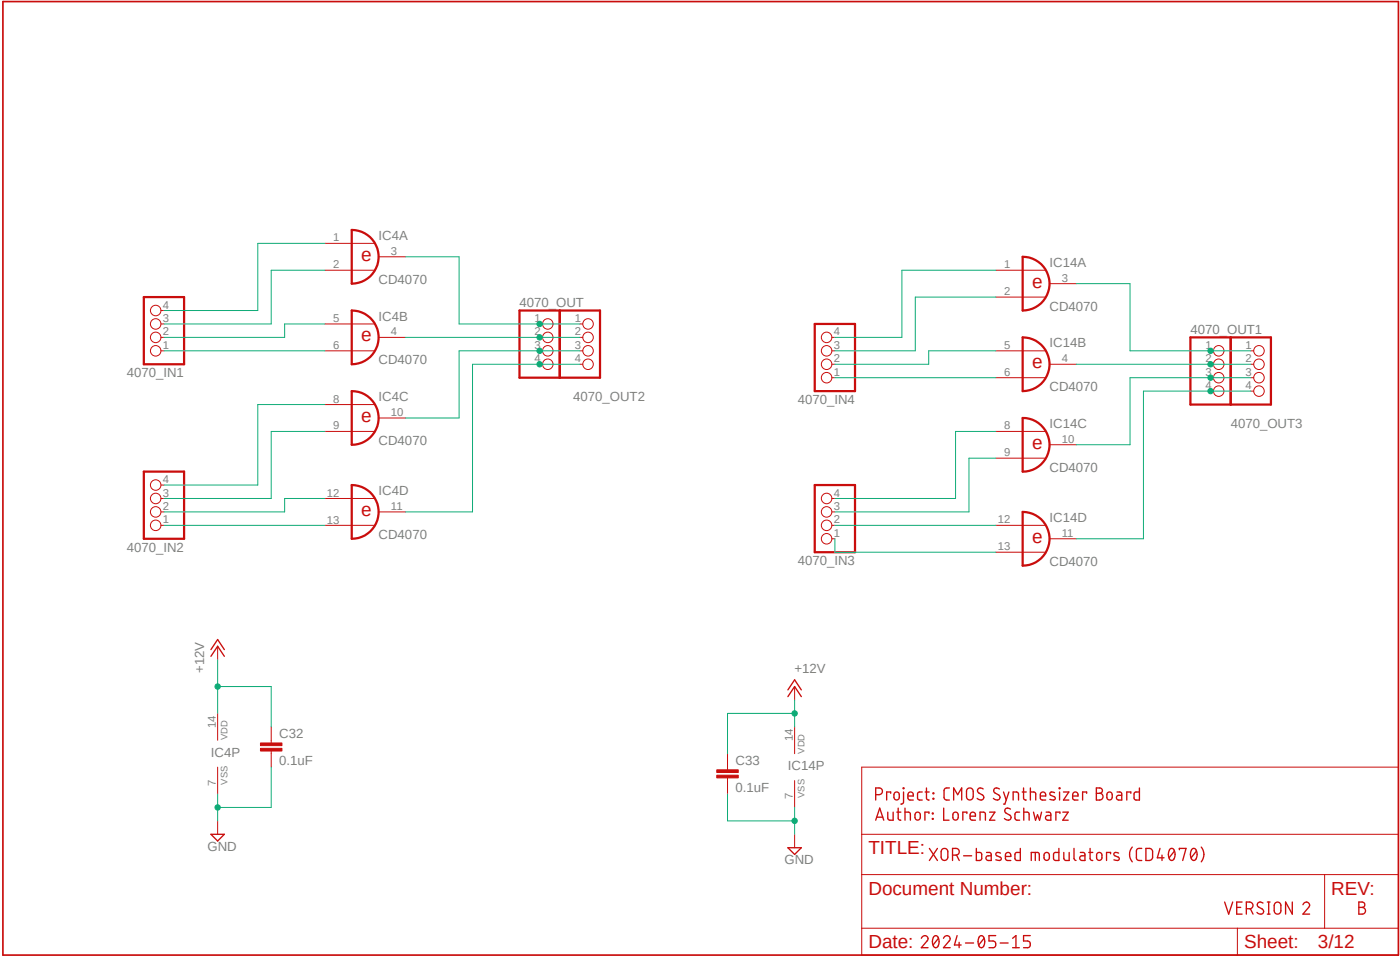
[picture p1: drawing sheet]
<svg xmlns="http://www.w3.org/2000/svg" width="265mm" height="181mm" viewBox="0 0 265 181" stroke-linecap="round" stroke-linejoin="round" font-family="sans-serif">
<!-- layer: Ebene 1 -->
<g fill="none" stroke="#c90d0c" stroke-width=".25">
<path d="M39.9 124.1l1.3-1.9 1.3 1.9M42.5 122.8l-1.3-1.9-1.3 1.9M149.1 130.5l1.3-2 1.3 2M151.7 131.7l-1.3-1.9-1.3 1.9M39.9 157.8h2.6l-1.3 1.2zM165.7 155.1l.8-2.3 .8 2.3M165.7 150.3h.7a.63 .63 0 0 0 .6-.7 .63 .63 0 0 0-.6-.6h-.7v2.3M165.9 154.5h1.2M168.6 150v-.2h-.8v1.5M169 153.6v1.5h-.6l-.4-.2v-1.3M169.3 149.9l.5-.1a.9 .9 0 0 1 .1 1.4l-.3 .1-.4-.4v-.6zM169.7 153.6h.8"/>
<path d="M170 152.8v2.1l.5 .2M170.9 149l.2 .1zM171 149.8v1.9l-.1 .2-.4 .1M171.3 153.6l.9 .1 .1 1.4M171.3 152.8v2.3M171.8 150.5h1a.53 .53 0 0 0-.3-.7 .53 .53 0 0 0-.7 .5l.2 .9 .8 .1M173.3 153.7l.5-.1a.88 .88 0 0 1 .1 1.4l-.3 .1-.4-.4v-.6zM174.5 149.8l-.7 .1-.1 1 .2 .3 .6 .1M175.1 149.8h.8M175.3 149l.1 2 .5 .3M175.8 153.8v-.2h-.8v1.5M176.5 153.8l.1 .1z"/>
<path d="M176.5 154.8l.1 .1zM176.6 149.9l.1 .2zM176.6 151l.1 .1zM178.6 152.8v2.3h1M179.7 149h-.7l-.2 .2-.1 1.6 .1 .3 .2 .2h.7M180.4 153.7l.5-.1a.88 .88 0 0 1 .2 1.4l-.3 .1-.4-.4zM180.5 151.3v-2.3l.8 1.3 .7-1.3v2.3M183 153.8v-.2h-.8v1.5M183.2 149.1l.5-.1 .4 .2 .1 1.4a.63 .63 0 0 1-.6 .7 .63 .63 0 0 1-.7-.7v-1.2zM183.6 154.3h1a.53 .53 0 0 0-.3-.7 .53 .53 0 0 0-.7 .5l.1 .9 .9 .1M185.5 155.1v-1.5h.8l.2 .2v1.3M186.1 149.2a.57 .57 0 0 0-.9-.1 .57 .57 0 0 0 .1 .8l.6 .4a.57 .57 0 0 1 .1 .9 .57 .57 0 0 1-.9-.1l-.2-.1"/>
<path d="M187.3 153.6h1l-1 1.5h1M189.1 149.2a.57 .57 0 0 0-.8-.1 .57 .57 0 0 0 0 .8l.7 .4a.53 .53 0 0 1 .2 .7 .53 .53 0 0 1-.7 .2l-.5-.2M189.9 149.8l.5 1.5M190.9 149.8l-.7 2.2h-.3M191.2 153a.57 .57 0 0 0-.8-.1 .57 .57 0 0 0 0 .9l.7 .3a.53 .53 0 0 1 .2 .8 .53 .53 0 0 1-.7 .1l-.5-.2M191.7 151.3v-1.5l.9 .1 .2 .2v1.2M193 153.6l-.8 .1-.1 1 .2 .3 .7 .1M193.5 149.8h.7M193.7 149v2l.5 .3M193.8 153.6l.9 .1 .1 1.4M193.8 152.8v2.3M195 149.8h.8l.2 .2v1.3"/>
<path d="M195 149v2.3M196.9 150.5h1a.53 .53 0 0 0-.3-.7 .53 .53 0 0 0-.7 .5l.1 .9 .9 .1M197.1 153.6l-.4 1.5-.3-1-.4 1-.4-1.5M198 153.6h.6l.3 .3v1.2h-.6a.44 .44 0 0 1-.4-.5 .44 .44 0 0 1 .4-.4h.6M199.6 149.9a.58 .58 0 0 0-.9 .1l.1 .3 .9 .6a.32 .32 0 0 1-.3 .4l-.7-.1M200.5 149l.1 .1zM200.5 149.8v1.5M200.6 153.8v-.2h-.8v1.5M201.1 153.6h1.1l-1.1 1.5h1.1M201.3 149.8h1l-1 1.5h1M203 150.5h1a.53 .53 0 0 0-.3-.7 .53 .53 0 0 0-.7 .5l.1 .9 .9 .1M205.7 150v-.2h-.8v1.5"/>
<path d="M207.5 149h.6a.51 .51 0 0 1 .5 .5 .51 .51 0 0 1-.5 .5 .63 .63 0 0 1 .7 .6 .63 .63 0 0 1-.7 .7h-.6zM207.5 150h.6M209.6 149.9l.5-.1a.88 .88 0 0 1 .1 1.4l-.3 .1-.4-.4zM211.4 149.8h.7l.2 .2v1.3h-.6a.44 .44 0 0 1-.4-.5 .44 .44 0 0 1 .4-.4h.6M214 150v-.2h-.7v1.5M215.6 149v2.3l-.7-.1-.2-.2v-1l.2-.2h.7M149.1 160.3h2.6l-1.3 1.3zM174.4 177.4a.63 .63 0 0 1 .9-.5 .63 .63 0 0 1 .2 1l-1.1 1.3h1.2M175.9 160.4l1.5 2.3M176.8 177.1a.52 .52 0 0 1 .6-.1 .52 .52 0 0 1 .3 .5 1.28 1.28 0 0 1-.6 1.7 1.35 1.35 0 0 1-.4-2zM177.4 160.4l-1.5 2.3M177.6 177.4l-1 1.3"/>
<path d="M178.4 160.5l.5-.1 .4 .3 .1 1.4a.63 .63 0 0 1-.6 .6 .63 .63 0 0 1-.7-.6v-1zM178.6 177.4a.63 .63 0 0 1 .8-.5 .63 .63 0 0 1 .2 1l-1 1.3h1.2M180.3 161.7h.6a.63 .63 0 0 0 .6-.6 .63 .63 0 0 0-.6-.7h-.6v2.3M181 161.7l.5 1M181.1 176.9l-.5 1.8h1.3M181.5 178.2v1M182.4 161.8h1.5M182.7 178.3h1.6M184.8 160.4v2.3h.8l.2-.2v-1.1l-.2-.2h-.8M185.4 177.1a.53 .53 0 0 1 .6-.1 .53 .53 0 0 1 .3 .5 1.28 1.28 0 0 1-.6 1.7 1.28 1.28 0 0 1-.5-1.7zM186.2 177.4l-1 1.3M186.7 161.2h.7l.2 .2v1.3h-.6a.44 .44 0 0 1-.4-.4 .44 .44 0 0 1 .4-.5h.6"/>
<path d="M188.4 176.9h-1.2v1h.7a.65 .65 0 0 1 .6 .7 .65 .65 0 0 1-.6 .6h-.7M189.3 178.3h1.5M189.4 161.3a.58 .58 0 0 0-.9 .1l.2 .4 .6 .3a.33 .33 0 0 1 .2 .3 .33 .33 0 0 1-.3 .3l-.7-.1M190.3 161.9h1a.53 .53 0 0 0-.3-.7 .53 .53 0 0 0-.7 .5l.1 .9 .9 .1M191.6 179.2h1.3M191.6 177.4l.7-.5v2.3M193.1 160.4v2.3h-.8l-.2-.2v-1.1l.2-.2h.8M195 176.9h-1.3v1h.8a.65 .65 0 0 1 .5 .7 .65 .65 0 0 1-.5 .6h-.8M195.9 161.2v1.5M196.7 162.7l-.1-1.4-1.4-.1v1.5M197.7 161.4l.5-.2a.88 .88 0 0 1 .2 1.4l-.4 .1-.4-.3zM200.4 160.4v2.3h-.8l-.2-.2v-1.1l.2-.2h.8"/>
<path d="M201.3 161.2v1.1l.4 .4h.7v-1.5M203.3 160.4v1.9l.3 .4M204.5 161.2h.6l.2 .2v1.3h-.5a.44 .44 0 0 1-.5-.4 .44 .44 0 0 1 .5-.5h.5M206.1 161.2h.7M206.3 160.4v2.1l.5 .2M207.7 161.4l.4-.2a.88 .88 0 0 1 .2 1.4l-.3 .1-.4-.3zM210.2 161.4v-.2h-.8v1.5M211.7 161.3a.61 .61 0 0 0-.9 .1l.2 .4 .8 .4v.4a.79 .79 0 0 1-1 0M214.3 160.2a2.17 2.17 0 0 0 0 2.8M216.1 160.4h-.7l-.2 .2-.1 1.6 .2 .4 .8 .1M216.9 160.4h.8l.4 .4v1.5l-.4 .4h-.8zM219.5 160.4l-.5 1.8h1.3"/>
<path d="M219.9 161.7v1M221.4 160.6a.53 .53 0 0 1 .6-.1 .53 .53 0 0 1 .3 .5 1.32 1.32 0 0 1-.5 1.7 1.37 1.37 0 0 1-.5-2zM222.3 160.9l-1 1.3M223.2 160.7v-.3h1.3l-.7 2.3M225.6 160.6a.52 .52 0 0 1 .6-.1 .52 .52 0 0 1 .3 .5 1.32 1.32 0 0 1-.6 1.7 1.47 1.47 0 0 1-.3-2.1zM226.4 160.9l-1 1.3M227.4 160.2a2.17 2.17 0 0 1 0 2.8M233.3 170.6l-.8 2.2-.7-2.2M234.1 171.6h.7M235.1 170.6h-1v2.2h1M235.9 171.8h.6a.63 .63 0 0 0 .7-.6 .63 .63 0 0 0-.7-.6h-.6v2.2M236.6 171.8l.6 1"/>
<path d="M239 170.8a.57 .57 0 0 0-.8-.1 .57 .57 0 0 0 0 .8l.7 .4a.58 .58 0 0 1 .1 .9 .58 .58 0 0 1-.9-.1l-.2-.2M239.9 172.8h.5M239.9 170.6h.5M240.1 170.6v2.2M241.3 170.8a.63 .63 0 0 1 .7-.2 .63 .63 0 0 1 .4 .6v1a.63 .63 0 0 1-.6 .6 .63 .63 0 0 1-.6-.6zM244.6 170.6v2.2l-1.3-2.2v2.2M246.6 171.1a.62 .62 0 0 1 .9-.5 .62 .62 0 0 1 .2 1l-1.1 1.2h1.3M257.2 170.6h.6a.51 .51 0 0 1 .5 .5 .51 .51 0 0 1-.5 .5 .64 .64 0 0 1 .6 .6 .64 .64 0 0 1-.6 .6h-.6zM257.2 171.6h.6"/>
</g>
<g fill="none" stroke="#c90d0c" stroke-width=".42">
<path d="M27.2 56.2h7.6v12.7h-7.6zM66.6 43.5a5.1 5.1 0 0 1 5.1 5.1 5.1 5.1 0 0 1-5.1 5zM66.6 58.7a5.1 5.1 0 0 1 5.1 5.1 5.1 5.1 0 0 1-5.1 5.1zM98.3 58.7h15.3v12.7h-15.3zM105.9 58.7v12.7M193.5 48.6a5.1 5.1 0 0 1 5.1 5 5.1 5.1 0 0 1-5.1 5.1zM66.6 74a5.1 5.1 0 0 1 5.1 5 5.1 5.1 0 0 1-5.1 5.1zM154.2 61.3h7.6v12.7h-7.6zM193.5 63.8a5.1 5.1 0 0 1 5.1 5.1 5.1 5.1 0 0 1-5.1 5.1zM193.5 79a5.1 5.1 0 0 1 5.1 5.1 5.1 5.1 0 0 1-5.1 5.1zM225.3 63.8h15.2v12.7h-15.2zM232.9 63.8v12.7"/>
<path d="M27.2 89.2h7.6v12.7h-7.6zM66.6 91.7a5.1 5.1 0 0 1 5.1 5.1 5.1 5.1 0 0 1-5.1 5.1zM154.2 91.7h7.6v12.7h-7.6zM193.5 96.8a5.1 5.1 0 0 1 5.1 5.1 5.1 5.1 0 0 1-5.1 5.1z"/>
</g>
<g fill="none" stroke="#c90d0c" stroke-width=".19">
<path d="M30.5 58.7h.5M61.5 46h9.4M61.5 51.1h9.4M71.6 48.6h5.1M188.5 51.1h9.4M188.5 56.2h9.4M198.6 53.6h5.1M30.5 61.3h.5M30.5 63.8h.5M30.5 66.3h.5M61.5 61.3h9.4M61.5 66.3h9.4"/>
<path d="M61.5 76.5h9.4M71.6 63.8h5.1M71.6 79h5.1M102.1 61.3h.6M102.1 63.8h.6M102.1 66.3h.6M102.1 68.9h.6M109.7 61.3h.6M109.7 63.8h.6M109.7 66.3h.6M109.7 68.9h.6M157.4 63.8h.6"/>
<path d="M157.4 66.3h.6M157.4 68.9h.6M157.4 71.4h.6M188.5 66.3h9.4M188.5 71.4h9.4M198.6 68.9h5.1M229.1 66.3h.6M229.1 68.9h.6M229.1 71.4h.6M229.1 74h.6M236.7 66.3h.6M236.7 68.9h.6"/>
<path d="M236.7 71.4h.6M236.7 74h.6M30.5 99.3h.5M30.5 96.8h.5M30.5 94.3h.5M30.5 91.7h.5M61.5 99.3h9.4M61.5 94.3h9.4M61.5 81.6h9.4M71.6 96.8h5.1M157.4 99.3h.6M157.4 96.8h.6"/>
<path d="M157.4 94.3h.6M188.5 99.3h9.4M188.5 81.6h9.4M188.5 86.6h9.4M198.6 84.1h5.1M157.4 101.9h.6M188.5 104.4h9.4M198.6 101.9h5.1M41.2 122.2v2.5M41.2 134.9v5.1M51.3 137.4v3.1M150.4 129.8v2.6"/>
<path d="M150.4 137.4v5.1M41.2 145.1v5M41.2 155.2v2.6M51.3 142v3.1M137.7 142.5v3.1M137.7 147.1v3M150.4 147.6v5.1M150.4 157.8v2.5M163.1 145.1h101.6v35.5h-101.6zM163.1 157.8h101.6M163.1 175.5h101.6M163.1 165.4h101.6"/>
<path d="M234.2 175.5v5.1M250.7 165.4v10.1"/>
<circle cx="29.5" cy="58.7" r=".99"/>
<circle cx="29.5" cy="61.3" r=".99"/>
<circle cx="29.5" cy="66.3" r=".99"/>
<circle cx="29.5" cy="63.8" r=".99"/>
<circle cx="103.7" cy="66.3" r=".99"/>
<circle cx="103.7" cy="63.8" r=".99"/>
<circle cx="103.7" cy="68.9" r=".99"/>
<circle cx="103.7" cy="61.3" r=".99"/>
<circle cx="111.3" cy="66.3" r=".99"/>
<circle cx="111.3" cy="61.3" r=".99"/>
<circle cx="111.3" cy="63.8" r=".99"/>
<circle cx="111.3" cy="68.9" r=".99"/>
<circle cx="156.4" cy="63.8" r=".99"/>
<circle cx="156.4" cy="71.4" r=".99"/>
<circle cx="156.4" cy="66.3" r=".99"/>
<circle cx="156.4" cy="68.9" r=".99"/>
<circle cx="230.7" cy="71.4" r=".99"/>
<circle cx="230.7" cy="74" r=".99"/>
<circle cx="230.7" cy="68.9" r=".99"/>
<circle cx="230.7" cy="66.3" r=".99"/>
<circle cx="238.3" cy="74" r=".99"/>
<circle cx="238.3" cy="68.9" r=".99"/>
<circle cx="238.3" cy="66.3" r=".99"/>
<circle cx="238.3" cy="71.4" r=".99"/>
<circle cx="29.5" cy="96.8" r=".99"/>
<circle cx="29.5" cy="99.3" r=".99"/>
<circle cx="29.5" cy="94.3" r=".99"/>
<circle cx="29.5" cy="91.7" r=".99"/>
<circle cx="156.4" cy="94.3" r=".99"/>
<circle cx="156.4" cy="96.8" r=".99"/>
<circle cx="156.4" cy="99.3" r=".99"/>
<circle cx="156.4" cy="101.9" r=".99"/>
</g>
<g fill="#c90d0c" stroke="#c90d0c" stroke-width=".19">
<path d="M49.3 141.5h4.1v.5h-4.1z"/>
<path d="M49.3 140.5h4.1v.5h-4.1z"/>
<path d="M135.7 146.6h4v.5h-4z"/>
<path d="M135.7 145.6h4v.5h-4z"/>
</g>
<path d="M.6 .3h264.1v180.3h-264.1z" fill="none" stroke="#c90d0c" stroke-width=".32"/>
<path d="M76.7 48.6h10.2v12.7h22.8" fill="none" stroke="#0dab76" stroke-width=".19"/>
<circle cx="102.1" cy="61.3" r=".51" fill="#0dab76"/>
<g fill="none" stroke="#0dab76" stroke-width=".19">
<path d="M76.7 63.8h33"/>
<circle cx="102.1" cy="61.3" r=".51"/>
</g>
<circle cx="102.1" cy="63.8" r=".51" fill="#0dab76"/>
<g fill="none" stroke="#0dab76" stroke-width=".19">
<path d="M109.7 66.3h-22.8v12.7h-10.2"/>
<circle cx="102.1" cy="63.8" r=".51"/>
</g>
<circle cx="102.1" cy="66.3" r=".51" fill="#0dab76"/>
<g fill="none" stroke="#0dab76" stroke-width=".19">
<path d="M109.7 68.9h-20.3v27.9h-12.7"/>
<circle cx="102.1" cy="66.3" r=".51"/>
</g>
<circle cx="102.1" cy="68.9" r=".51" fill="#0dab76"/>
<g fill="none" stroke="#0dab76" stroke-width=".19">
<path d="M203.7 53.6h10.2v12.7h22.8"/>
<circle cx="102.1" cy="68.9" r=".51"/>
</g>
<circle cx="229.1" cy="66.3" r=".51" fill="#0dab76"/>
<g fill="none" stroke="#0dab76" stroke-width=".19">
<path d="M203.7 68.9h33"/>
<circle cx="229.1" cy="66.3" r=".51"/>
</g>
<circle cx="229.1" cy="68.9" r=".51" fill="#0dab76"/>
<g fill="none" stroke="#0dab76" stroke-width=".19">
<path d="M236.7 71.4h-22.8v12.7h-10.2"/>
<circle cx="229.1" cy="68.9" r=".51"/>
</g>
<circle cx="229.1" cy="71.4" r=".51" fill="#0dab76"/>
<g fill="none" stroke="#0dab76" stroke-width=".19">
<path d="M236.7 74h-20.3v27.9h-12.7"/>
<circle cx="229.1" cy="71.4" r=".51"/>
</g>
<circle cx="229.1" cy="74" r=".51" fill="#0dab76"/>
<g fill="none" stroke="#0dab76" stroke-width=".19">
<path d="M41.2 150.1v5.1M41.2 152.7h10.1"/>
<circle cx="229.1" cy="74" r=".51"/>
</g>
<circle cx="41.2" cy="152.7" r=".51" fill="#0dab76"/>
<g fill="none" stroke="#0dab76" stroke-width=".19">
<path d="M51.3 145.1v7.6M137.7 150.1v5.1h12.7M150.4 152.7v5.1"/>
<circle cx="41.2" cy="152.7" r=".51"/>
</g>
<circle cx="150.4" cy="155.2" r=".51" fill="#0dab76"/>
<g fill="none" stroke="#0dab76" stroke-width=".19">
<path d="M41.2 124.7v10.2M41.2 129.8h10.1"/>
<circle cx="150.4" cy="155.2" r=".51"/>
</g>
<circle cx="41.2" cy="129.8" r=".51" fill="#0dab76"/>
<g fill="none" stroke="#0dab76" stroke-width=".19">
<path d="M51.3 129.8v7.6M150.4 132.4v5M150.4 134.9h-12.7v7.6"/>
<circle cx="41.2" cy="129.8" r=".51"/>
</g>
<circle cx="150.4" cy="134.9" r=".51" fill="#0dab76"/>
<g fill="none" stroke="#0dab76" stroke-width=".19">
<path d="M61.5 46h-12.7v12.7h-17.8M61.5 51.1h-10.2v10.2h-20.3M188.5 56.2h-15.3v10.1h-15.2M188.5 51.1h-17.8v12.7h-12.7M31 66.3h30.5M61.5 61.3h-7.6v2.5h-22.9M61.5 76.5h-12.7v15.2h-17.8M158 71.4h30.5M188.5 66.3h-12.7v2.6h-17.8M31 99.3h30.5M61.5 94.3h-7.6v2.5h-22.9M61.5 81.6h-10.2v12.7h-20.3"/>
<path d="M158 99.3h30.5M188.5 86.6h-5.1v10.2h-25.4M188.5 81.6h-7.7v12.7h-22.8M158 101.9v2.5h30.5"/>
<circle cx="150.4" cy="134.9" r=".51"/>
</g>
<g font-size="3.6" fill="#c90d0c">
<text x="68.4" y="49.3">e</text>
<text x="195.3" y="54.4">e</text>
<text x="68.4" y="64.6">e</text>
<text x="195.3" y="69.6">e</text>
<text x="68.4" y="79.8">e</text>
<text x="195.3" y="84.9">e</text>
<text x="68.4" y="97.6">e</text>
<text x="195.3" y="102.6">e</text>
<text x="164.3" y="161.6">TITLE:</text>
<text x="164.3" y="169.2">Document Number:</text>
<text x="252" y="169.2">REV:</text>
<text x="164.3" y="179.3">Date:</text>
<text x="235.5" y="179.3">Sheet:</text>
<text x="249.4" y="179.3">3/12</text>
</g>
<g font-size="2.5" fill="#808080">
<text x="71.7" y="45.4">IC4A</text>
<text x="71.7" y="53.6">CD4070</text>
<text x="198.6" y="50.5">IC14A</text>
<text x="98.3" y="58.1">4070_OUT</text>
<text x="198.6" y="58.7">CD4070</text>
<text x="71.7" y="60.6">IC4B</text>
<text x="198.6" y="65.7">IC14B</text>
<text x="225.3" y="63.2">4070_OUT1</text>
<text x="24" y="71.3">4070_IN1</text>
<text x="71.7" y="68.9">CD4070</text>
<text x="71.7" y="75.9">IC4C</text>
<text x="108.5" y="75.9">4070_OUT2</text>
<text x="151" y="76.4">4070_IN4</text>
<text x="198.6" y="73.9">CD4070</text>
<text x="198.6" y="80.9">IC14C</text>
<text x="232.9" y="80.9">4070_OUT3</text>
<text x="71.7" y="84.1">CD4070</text>
<text x="198.6" y="89.2">CD4070</text>
<text x="71.7" y="93.6">IC4D</text>
<text x="71.7" y="101.9">CD4070</text>
<text x="198.6" y="98.7">IC14D</text>
<text x="24" y="104.3">4070_IN2</text>
<text x="151" y="106.8">4070_IN3</text>
<text x="198.6" y="107">CD4070</text>
<text x="38.6" y="127.3" transform="rotate(-90 38.6 127.3)">+12V</text>
<text x="150.4" y="127.3">+12V</text>
<text x="39.9" y="143.1">IC4P</text>
<text x="52.9" y="139.6">C32</text>
<text x="52.9" y="144.7">0.1uF</text>
<text x="139.2" y="149.7">0.1uF</text>
<text x="139.2" y="144.7">C33</text>
<text x="149.1" y="145.7">IC14P</text>
<text x="39.3" y="160.9">GND</text>
<text x="148.5" y="163.5">GND</text>
</g>
<g font-size="2.1" fill="#808080">
<text x="63.1" y="45.7">1</text>
<text x="63.1" y="50.7">2</text>
<text x="74" y="48.2">3</text>
<text x="190" y="50.7">1</text>
<text x="201" y="53.3">3</text>
<text x="30.8" y="58.4">4</text>
<text x="190" y="55.8">2</text>
<text x="30.8" y="66">1</text>
<text x="30.8" y="63.4">2</text>
<text x="30.8" y="60.9">3</text>
<text x="63.1" y="60.9">5</text>
<text x="63.1" y="66">6</text>
<text x="74" y="63.4">4</text>
<text x="101.1" y="60.9">1</text>
<text x="101.1" y="63.4">2</text>
<text x="101.1" y="66">3</text>
<text x="108.8" y="60.9">1</text>
<text x="108.8" y="63.4">2</text>
<text x="108.8" y="66">3</text>
<text x="157.8" y="66">3</text>
<text x="157.8" y="63.4">4</text>
<text x="190" y="66">5</text>
<text x="228.1" y="66">1</text>
<text x="235.7" y="66">1</text>
<text x="101.1" y="68.5">4</text>
<text x="108.8" y="68.5">4</text>
<text x="157.8" y="71.1">1</text>
<text x="157.8" y="68.5">2</text>
<text x="190" y="71.1">6</text>
<text x="201" y="68.5">4</text>
<text x="228.1" y="68.5">2</text>
<text x="228.1" y="71.1">3</text>
<text x="235.7" y="68.5">2</text>
<text x="235.7" y="71.1">3</text>
<text x="63.1" y="76.1">8</text>
<text x="228.1" y="73.6">4</text>
<text x="235.7" y="73.6">4</text>
<text x="63.1" y="81.2">9</text>
<text x="74" y="78.7">10</text>
<text x="190" y="81.2">8</text>
<text x="201" y="83.8">10</text>
<text x="190" y="86.3">9</text>
<text x="30.8" y="93.9">3</text>
<text x="30.8" y="91.4">4</text>
<text x="61.9" y="93.9">12</text>
<text x="157.8" y="93.9">4</text>
<text x="30.8" y="99">1</text>
<text x="30.8" y="96.4">2</text>
<text x="61.9" y="99">13</text>
<text x="74" y="96.4">11</text>
<text x="157.8" y="101.5">1</text>
<text x="157.8" y="99">2</text>
<text x="157.8" y="96.4">3</text>
<text x="188.8" y="99">12</text>
<text x="201" y="101.5">11</text>
<text x="188.8" y="104.1">13</text>
<text x="40.8" y="137.6" transform="rotate(-90 40.8 137.6)">14</text>
<text x="150" y="140.2" transform="rotate(-90 150 140.2)">14</text>
<text x="40.8" y="148.6" transform="rotate(-90 40.8 148.6)">7</text>
<text x="150" y="151.1" transform="rotate(-90 150 151.1)">7</text>
</g>
<g font-size="1.8" fill="#808080">
<text x="43.1" y="140" transform="rotate(-90 43.1 140)">VDD</text>
<text x="152.3" y="142.5" transform="rotate(-90 152.3 142.5)">VDD</text>
<text x="43.1" y="148.4" transform="rotate(-90 43.1 148.4)">VSS</text>
<text x="152.3" y="150.9" transform="rotate(-90 152.3 150.9)">VSS</text>
</g>
</svg>
